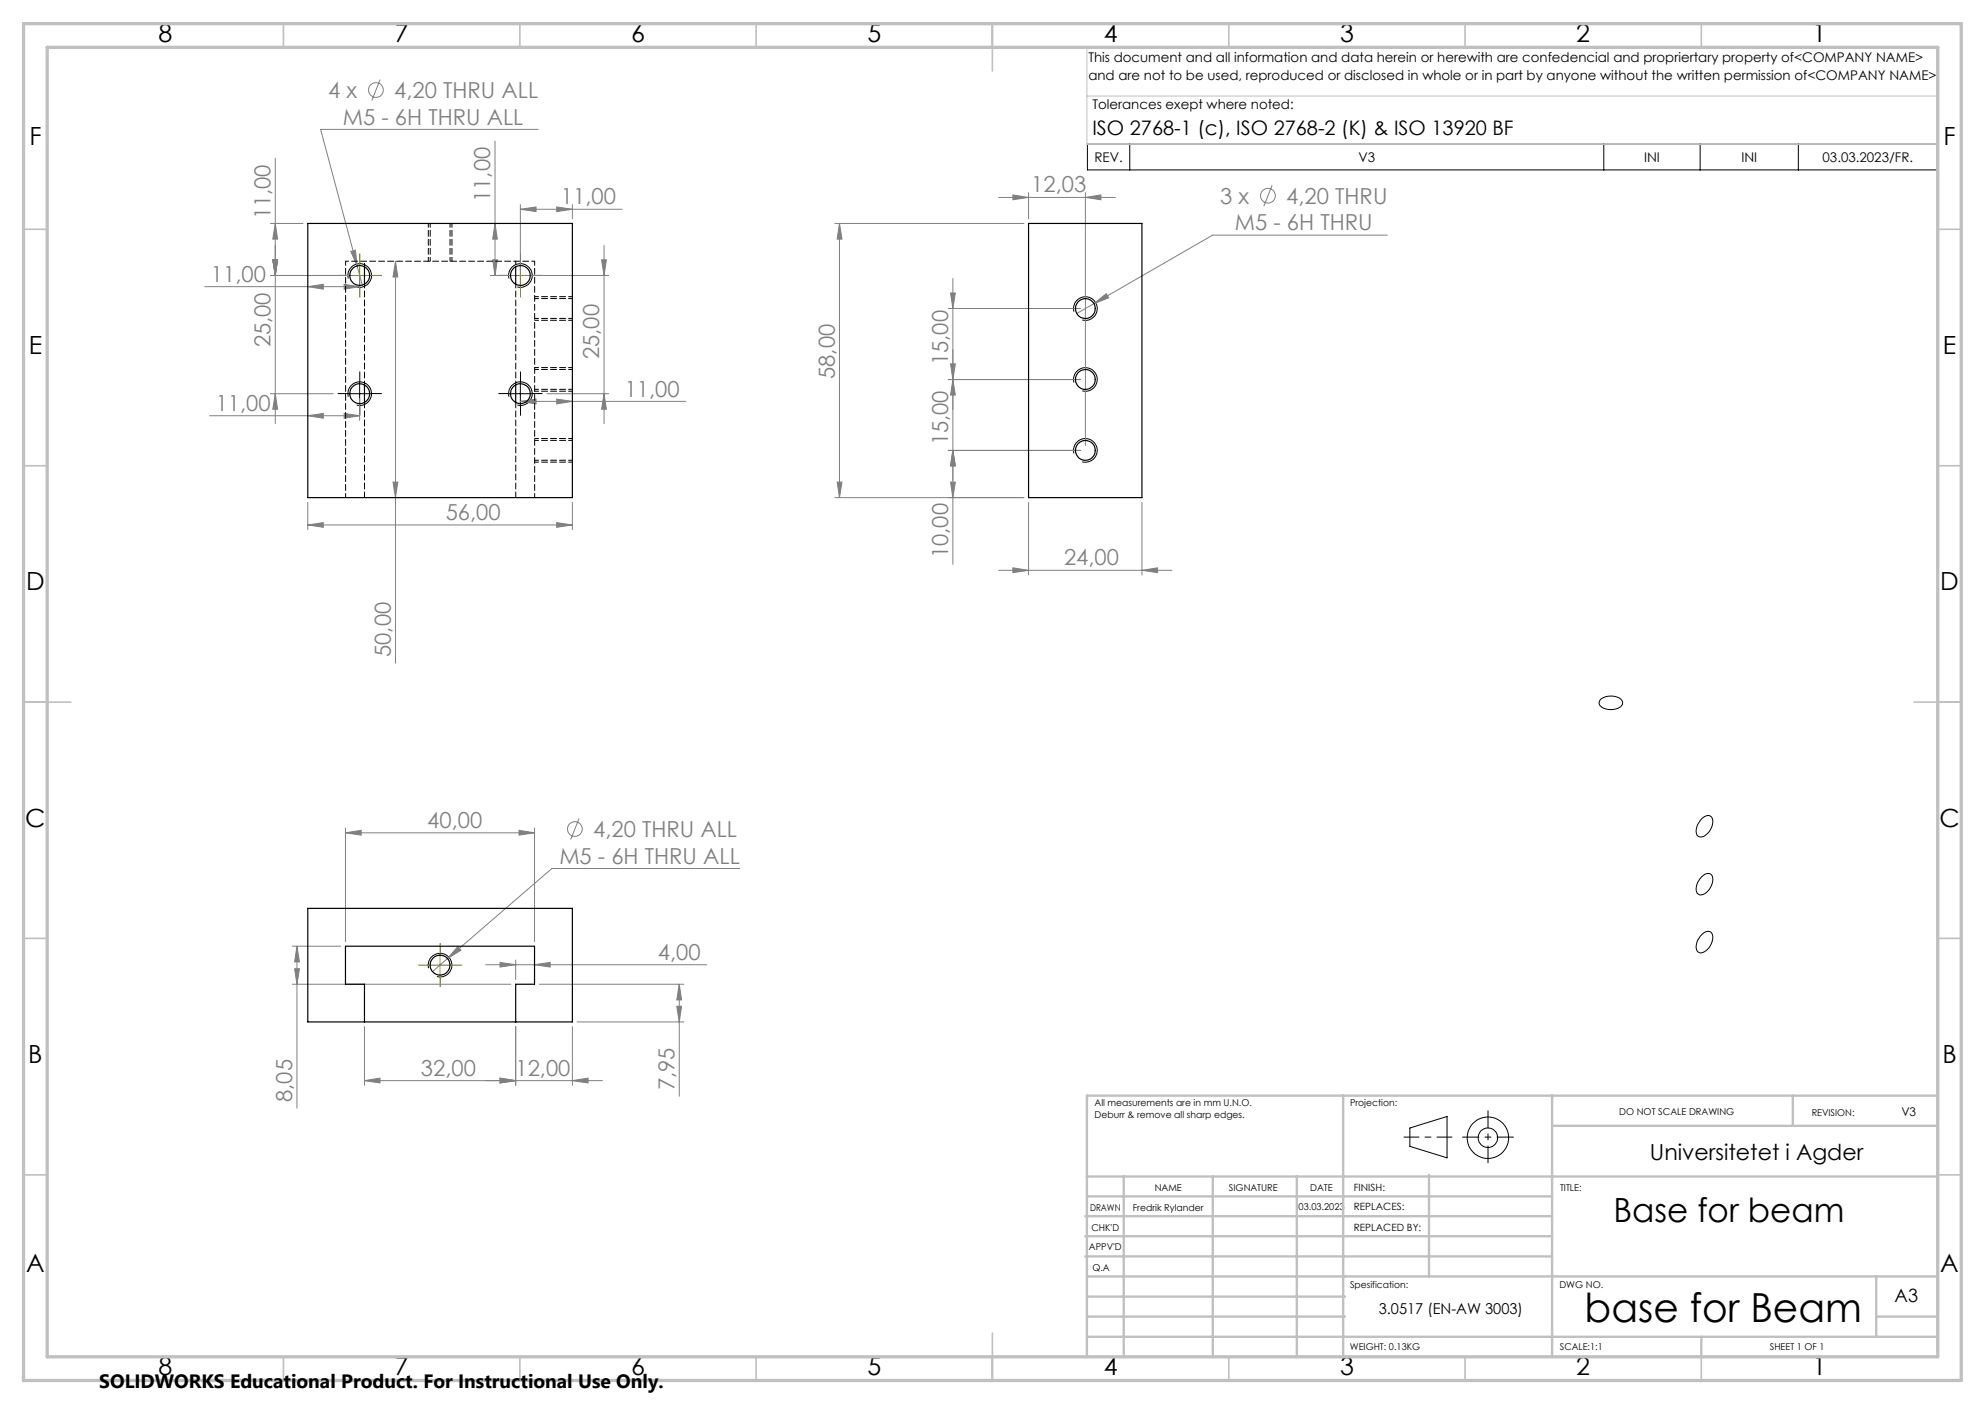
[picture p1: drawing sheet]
<svg xmlns="http://www.w3.org/2000/svg" width="420mm" height="297mm" viewBox="0 0 420 297" stroke-linecap="round" stroke-linejoin="round" font-family="sans-serif">
<g fill="none" stroke="#808080" stroke-width=".21">
<path d="M80.4 16.8l-1.7 4.5M58.2 33.5v56.1M104.7 29.8v28.5M113.9 27.4h-46.1l7.8 28.9M269.2 39.2l-1.8 4.4M57.2 58.3h17.9M57.2 47.3h6.9M57.7 55h1l-.5 3.3zM58.2 47.3l.5 3.3h-1zM74.2 53.2l1-.3 .4 3.4zM75.6 56.3l1.1 4M76.1 59.3v2.4"/>
<path d="M83.7 55.3l.5 3.3h-1.1zM83.7 55.3v85M103.8 58.3h5.3M104.2 55h1l-.5 3.3zM104.7 47.3l.5 3.3h-1zM110.1 44.3l3.3-.5v1zM110.1 43.3v14M110.1 44.3h21.5M111.1 58.3h17.7M117.8 43.8l3.3 .5-3.3 .5zM121.1 43.3v3M127.3 55h1l-.5 3.3z"/>
<path d="M127.8 51.9v37.7M176.6 47.3h40M177.6 47.3l.6 3.3h-1.1zM177.6 47.3v58M201.6 58.9v60.5M211.3 41.8h24.7M214.3 41.2l3.3 .6-3.3 .5zM217.6 40.7v5.6M229.7 41.8l3.2-.6v1.1zM229.7 40.7v53.6M293.5 49.7h-36.9l-28.8 16.6M43.3 60.6h32.8"/>
<path d="M65.1 60.6l3.3-.5v1.1zM72.8 60.1l3.3 .5-3.3 .6zM200.6 65.3h28M201.1 62h1l-.5 3.3zM201.1 77h1l-.5 3.3zM231.5 64.2l2.6-2.1 .5 .9zM44.3 87.9h31.8M57.2 83.3h13.3M58.2 83.3l.5 3.3h-1zM65.1 87.9l3.3-.4v1zM72.8 87.5l3.3 .4-3.3 .6zM76.1 84.3v4.6"/>
<path d="M110.1 84.9l3.3-.5v1zM110.1 84.9h35M115.7 83.3h13.1M117.8 84.4l3.3 .5-3.3 .5zM127.8 83.3l.5 3.3h-1zM200.6 80.3h28M201.6 80.3l.5 3.3h-1zM201.6 95.3l.5 3.3h-1zM228.6 95.3h-28M65.1 111.1l3.3-.5v.9zM65.1 106.3v5.7M65.1 111.1h56"/>
<path d="M83.1 102h1.1l-.5 3.3zM117.8 110.6l3.3 .5-3.3 .4zM121.1 106.3v5.7M176.6 105.3h40M177.1 102h1.1l-.6 3.3zM201.1 102h1l-.5 3.3zM217.6 106.3v15.3M241.6 106.3v15.3M211.3 120.6h36.7M214.3 120.1l3.3 .5-3.3 .5zM241.6 120.6l3.3-.5v1zM73.1 176.2l3.3-.6v1.1z"/>
<path d="M73.1 175.2v24M73.1 176.2h40M109.8 175.6l3.3 .6-3.3 .5zM113.1 175.2v24M122.5 173.1l-1.7 4.5M156.5 183.7h-39.7l-25.3 21.8M61.8 208.2h46.3M61.8 200.2h10.3M62.3 204.9h1.1l-.6 3.3zM62.8 200.2l.6 3.3h-1.1zM62.8 200.2v34.2M77.1 217.2v12.4"/>
<path d="M96.9 200.2l.6 .8-2.8 1.8zM102.8 204.1h46.7M105.8 203.6l3.3 .5-3.3 .5zM109.1 217.2v12.4M109.1 203.1v4.1M113.1 204.1l3.3-.5v1zM114.1 208.2h30.6M121.1 217.2v12.4M122.1 216.2h22.6M143.2 212.9h1l-.5 3.3zM143.7 208.2l.5 3.3h-1zM143.7 208.2v23.7"/>
<path d="M77.1 228.6l3.3-.5v1zM77.1 228.6h50.4M105.8 228.1l3.3 .5-3.3 .5zM121.1 228.6l3.3-.5v1z"/>
<circle cx="79.6" cy="19" r="1.55"/>
<circle cx="268.3" cy="41.4" r="1.55"/>
<circle cx="121.6" cy="175.4" r="1.56"/>
</g>
<g fill="none" stroke="#000" stroke-width=".21">
<path d="M230.1 30.5h179.8v5.4h-179.8zM239 30.5v5.4M339.3 30.5v5.4M359.7 30.5v5.4M380.5 30.5v5.4M73.7 58.9a2.5 2.5 0 0 1 2.2-3.1 2.5 2.5 0 0 1 2.7 2.7 2.5 2.5 0 0 1-3.1 2.2M107.7 58.9a2.49 2.49 0 0 1 2.2-3.1 2.49 2.49 0 0 1 2.7 2.7 2.49 2.49 0 0 1-3.1 2.2M227.2 65.9a2.51 2.51 0 0 1 2.2-3.1 2.51 2.51 0 0 1 2.7 2.7 2.51 2.51 0 0 1-3.1 2.2M73.6 83.3h5M73.7 83.9a2.5 2.5 0 0 1 2.2-3.1 2.5 2.5 0 0 1 2.7 2.7 2.5 2.5 0 0 1-3.1 2.2M76.1 80.8v5M107.6 83.3h5"/>
<path d="M107.7 83.9a2.49 2.49 0 0 1 2.2-3.1 2.49 2.49 0 0 1 2.7 2.7 2.49 2.49 0 0 1-3.1 2.2M110.1 80.8v5M227.2 95.9a2.5 2.5 0 0 1 2.2-3.1 2.5 2.5 0 0 1 2.7 2.7 2.5 2.5 0 0 1-3.1 2.2M227.2 80.9a2.5 2.5 0 0 1 2.2-3.1 2.5 2.5 0 0 1 2.7 2.7 2.5 2.5 0 0 1-3.1 2.2M338.8 147.8a3.5 3.5 0 0 1 4.4 .4 1.39 1.39 0 0 1-1.4 1.8 2.98 2.98 0 0 1-3.5-1.1l.1-.6zM360 173.2l.6-.4a1.11 1.11 0 0 1 1.4-.1 1.11 1.11 0 0 1 .4 1.3 3.3 3.3 0 0 1-2.7 3.1 1.5 1.5 0 0 1-.6-2.3zM360 197.8a1.28 1.28 0 0 1 1.2-.8 1.28 1.28 0 0 1 1.1 .8 3.3 3.3 0 0 1-2.6 3.8 1.55 1.55 0 0 1-.6-2.3zM360 185.5a1.3 1.3 0 0 1 1.2-.7 1.3 1.3 0 0 1 1.1 .7 3.4 3.4 0 0 1-2.6 3.8 1.55 1.55 0 0 1-.6-2.3zM90.7 204.8a2.5 2.5 0 0 1 2.2-3.1 2.5 2.5 0 0 1 2.7 2.7 2.5 2.5 0 0 1-3.1 2.2M298.3 238.6l7.9-2.4v8.7l-7.9-2.4z"/>
<circle cx="314.8" cy="240.7" r="2.07"/>
<circle cx="314.8" cy="240.7" r="4.4"/>
</g>
<path d="M73.6 58.3h-2.1M76.1 55.8v-2.1M78.6 58.3h2.1M107.6 58.3h-2.1M110.1 55.8v-2.1M112.6 58.3h2.1M76.1 60.8v2.1M110.1 60.8v2.1M90.6 204.1h-2.1M93.1 201.6v-2.1M93.1 206.6v2.1M95.6 204.1h2.1" fill="none" stroke="#808000" stroke-width=".21" stroke-dasharray="15.2 1.3 1.3 1.3"/>
<path d="M73.6 58.3h5M76.1 55.8v5M107.6 58.3h5M110.1 55.8v5M90.6 204.1h5M93.1 201.7v5" fill="none" stroke="#808000" stroke-width=".21"/>
<path d="M90.6 47.3v8M95.6 55.3v-8M113.1 67.8h8M121.1 77.8h-8M121.1 62.8h-8M113.1 97.8h8M113.1 82.8h8M121.1 92.8h-8" fill="none" stroke="#000" stroke-width=".21" stroke-dasharray="1.3 .6" stroke-dashoffset=".4"/>
<path d="M73.6 83.3h-2.1M76.1 80.8v-2.1M76.1 85.8v2.1M78.6 83.3h2.1M107.6 83.3h-2.1M110.1 80.8v-2.1M110.1 85.8v2.1M112.6 83.3h2.1" fill="none" stroke="#000" stroke-width=".21" stroke-dasharray="15.2 1.3 1.3 1.3"/>
<path d="M297.1 240.5h10.1" fill="none" stroke="#000" stroke-width=".21" stroke-dasharray="15.2 1.3 1.3 1.3" stroke-dashoffset="12.1"/>
<path d="M314.8 235v11" fill="none" stroke="#000" stroke-width=".21" stroke-dasharray="15.2 1.3 1.3 1.3" stroke-dashoffset="11.6"/>
<path d="M309.5 240.5h10.7" fill="none" stroke="#000" stroke-width=".21" stroke-dasharray="15.2 1.3 1.3 1.3" stroke-dashoffset="11.8"/>
<path d="M230 10v20.6h180M230.5 10h179.5v33M230 20.3h180" fill="none" stroke="#c0c0c0" stroke-width=".21"/>
<g fill="none" stroke="#c0c0c0" stroke-width=".35">
<path d="M60 5v5M110 5v5M160 5v5M210 5v10M260 5v5M310 5v5M360 5v5M5 48.5h5M410 48.5h5M5 98.5h5M410 98.5h5M5 148.5h10"/>
<path d="M405 148.5h10M5 198.5h5M410 198.5h5M5 248.5h5M410 248.5h5M60 287v5M110 287v5M160 287v5M210 282v10M260 287v5M310 287v5M360 287v5"/>
</g>
<g fill="none" stroke="#c0c0c0" stroke-width=".5">
<path d="M284.2 231.8v55.2M328.4 231.8v55.2M328.8 238.2h81.2M379.3 231.8v6.4M410 231.8h-180v55.2M229.6 257.3h98.8M230 248.9h179.6M230 253.1h98.4M237.8 248.8v38.2M256.6 248.9v38.2M274.4 248.8v38.2M302.4 248.5v21.5"/>
<path d="M229.6 265.8h98.8M229.6 261.5h98.8M230 278.5h54.6M230 274.3h54.6M230 270h180M397 278.5h13M397 270v12.8M230 282.8h180M360 282.8v4.2"/>
</g>
<path d="M5 5h410v287h-410zM10 10h400v277h-400z" fill="none" stroke="#c0c0c0" stroke-width=".7"/>
<g fill="#808080">
<path d="M109.8 175.6l3.3 .6-3.3 .5zM73.1 176.2l3.3-.6v1.1z"/>
<path d="M72.8 60.1l3.3 .5-3.3 .6zM65.1 60.6l3.3-.5v1.1zM105.8 228.1l3.3 .5-3.3 .5zM77.1 228.6l3.3-.5v1zM229.7 41.8l3.2-.6v1.1zM214.3 41.2l3.3 .6-3.3 .5z"/>
<path d="M110.1 44.3l3.3-.5v1zM117.8 43.8l3.3 .5-3.3 .5zM65.1 87.9l3.3-.4v1zM72.8 87.5l3.3 .4-3.3 .6zM110.1 84.9l3.3-.5v1zM117.8 84.4l3.3 .5-3.3 .5zM74.2 53.2l1.4 3.1-.4-3.4zM105.8 228.1l3.3 .5-3.3 .5zM121.1 228.6l3.3-.5v1zM105.8 203.6l3.3 .5-3.3 .5zM113.1 204.1l3.3-.5v1zM96.9 200.2l-2.2 2.6 2.8-1.8zM231.5 64.2l3.1-1.2-.5-.9z"/>
<path d="M65.1 111.1l3.3-.5v.9zM117.8 110.6l3.3 .5-3.3 .4z"/>
<path d="M214.3 120.1l3.3 .5-3.3 .5zM241.6 120.6l3.3-.5v1z"/>
<path d="M57.7 55h1l-.5 3.3zM58.2 47.3l.5 3.3h-1zM104.2 55h1l-.5 3.3zM104.7 47.3l.5 3.3h-1zM58.2 83.3l.5 3.3h-1zM57.7 55h1l-.5 3.3zM127.8 83.3l.5 3.3h-1zM127.3 55h1l-.5 3.3zM201.6 95.3l.5 3.3h-1zM201.1 77h1l-.5 3.3z"/>
<path d="M201.1 102h1l-.5 3.3zM201.6 95.3l.5 3.3h-1z"/>
<path d="M83.7 55.3l.5 3.3h-1.1zM83.1 102h1.1l-.5 3.3zM143.7 208.2l.5 3.3h-1zM143.2 212.9h1l-.5 3.3zM62.8 200.2l.6 3.3h-1.1zM62.3 204.9h1.1l-.6 3.3zM177.6 47.3l.6 3.3h-1.1zM177.1 102h1.1l-.6 3.3zM201.1 62h1l-.5 3.3zM201.6 80.3l.5 3.3h-1z"/>
</g>
<g fill="none" stroke="#000" stroke-width=".25">
<path d="M65.1 47.3h56v58h-56zM77.1 56.4v3.7M109.1 56.4v3.7M217.6 47.3h24v58h-24zM77.1 81.4v3.7M109.1 81.4v3.7M65.1 192.2h56v24h-56zM77.1 216.2v-8h-4v-8h40v8h-4v8"/>
<circle cx="76.1" cy="58.3" r="2.1"/>
<circle cx="110.1" cy="58.3" r="2.1"/>
<circle cx="229.6" cy="65.3" r="2.1"/>
<circle cx="76.1" cy="83.3" r="2.1"/>
<circle cx="110.1" cy="83.3" r="2.1"/>
<circle cx="229.6" cy="95.3" r="2.1"/>
<circle cx="229.6" cy="80.3" r="2.1"/>
<circle cx="93.1" cy="204.2" r="2.1"/>
</g>
<path d="M77.1 56.4v-1.1M109.1 55.3v1.1M113.1 55.3h-40" fill="none" stroke="#000" stroke-width=".21" stroke-dasharray="1.3 .6" stroke-dashoffset=".6"/>
<path d="M73.1 55.3v50M91 47.3v8M95.2 55.3v-8M113.1 67.4h8M121.1 63.2h-8M121.1 78.2h-8M113.1 97.4h8M113.1 82.4h8M121.1 93.2h-8M113.1 105.3v-50" fill="none" stroke="#000" stroke-width=".21" stroke-dasharray="1.3 .6" stroke-dashoffset=".4"/>
<path d="M109.1 60.1v21.3M77.1 81.4v-21.3" fill="none" stroke="#000" stroke-width=".21" stroke-dasharray="1.3 .6" stroke-dashoffset=".5"/>
<path d="M109.1 85.1v20.2M77.1 105.3v-20.2" fill="none" stroke="#000" stroke-width=".21" stroke-dasharray="1.3 .6" stroke-dashoffset=".1"/>
<text font-size="8.5" x="335.3" y="279.7">base for Beam</text>
<text font-size="7.1" x="341.4" y="258.5">Base for beam</text>
<g font-size="5.3">
<text x="33.5" y="8.9">8</text>
<text x="83.5" y="8.9">7</text>
<text x="133.5" y="8.9">6</text>
<text x="183.5" y="8.9">5</text>
<text x="233.5" y="8.9">4</text>
<text x="283.5" y="8.9">3</text>
<text x="333.5" y="8.9">2</text>
<text x="383.5" y="8.9">1</text>
<text x="6.2" y="30.7">F</text>
<text x="411.2" y="30.7">F</text>
<text x="6.1" y="74.9">E</text>
<text x="411.1" y="74.9">E</text>
<text x="5.5" y="124.9">D</text>
<text x="410.5" y="124.9">D</text>
<text x="5.3" y="174.9">C</text>
<text x="410.3" y="174.9">C</text>
<text x="6" y="224.9">B</text>
<text x="411" y="224.9">B</text>
<text x="5.5" y="269.2">A</text>
<text x="410.5" y="269.2">A</text>
<text x="33.5" y="290.9">8</text>
<text x="83.5" y="290.9">7</text>
<text x="133.5" y="290.9">6</text>
<text x="183.5" y="290.9">5</text>
<text x="233.5" y="290.9">4</text>
<text x="283.5" y="290.9">3</text>
<text x="333.5" y="290.9">2</text>
<text x="383.5" y="290.9">1</text>
</g>
<g font-size="4.7" fill="#808080">
<text x="69.4" y="20.7">4 x</text>
<text x="83.4" y="20.7">4,20 THRU ALL</text>
<text x="72.6" y="26.4">M5 - 6H THRU ALL</text>
<text x="218.2" y="40.7">12,03</text>
<text x="57.2" y="46.4" transform="rotate(-90 57.2 46.4)">11,00</text>
<text x="103.7" y="42.7" transform="rotate(-90 103.7 42.7)">11,00</text>
<text x="118.7" y="43.2">11,00</text>
<text x="258.2" y="43.1">3 x</text>
<text x="272.2" y="43.1">4,20 THRU</text>
<text x="261.3" y="48.7">M5 - 6H THRU</text>
<text x="44.6" y="59.6">11,00</text>
<text x="57.2" y="73.5" transform="rotate(-90 57.2 73.5)">25,00</text>
<text x="126.8" y="76" transform="rotate(-90 126.8 76)">25,00</text>
<text x="200.6" y="77.2" transform="rotate(-90 200.6 77.2)">15,00</text>
<text x="132.2" y="83.9">11,00</text>
<text x="176.6" y="80.2" transform="rotate(-90 176.6 80.2)">58,00</text>
<text x="45.6" y="86.9">11,00</text>
<text x="200.6" y="94.2" transform="rotate(-90 200.6 94.2)">15,00</text>
<text x="94.3" y="110">56,00</text>
<text x="200.6" y="118.1" transform="rotate(-90 200.6 118.1)">10,00</text>
<text x="225.1" y="119.6">24,00</text>
<text x="82.7" y="139" transform="rotate(-90 82.7 139)">50,00</text>
<text x="90.4" y="175.1">40,00</text>
<text x="125.5" y="177.1">4,20 THRU ALL</text>
<text x="118.4" y="182.7">M5 - 6H THRU ALL</text>
<text x="139.2" y="203">4,00</text>
<text x="89.1" y="227.6">32,00</text>
<text x="109.1" y="227.6">12,00</text>
<text x="61.8" y="233.1" transform="rotate(-90 61.8 233.1)">8,05</text>
<text x="142.7" y="230.6" transform="rotate(-90 142.7 230.6)">7,95</text>
</g>
<text font-size="4.7" x="349.1" y="245.3">Universitetet i Agder</text>
<text font-size="4.2" x="231.1" y="28.5">ISO 2768-1 (c), ISO 2768-2 (K) &amp; ISO 13920 BF</text>
<text font-size="4.1" x="21" y="293.7">SOLIDWORKS Educational Product. For Instructional Use Only.</text>
<text font-size="3.9" x="400.9" y="275.5">A3</text>
<text font-size="3.2" x="291.7" y="277.9">3.0517 (EN-AW 3003)</text>
<g font-size="2.8">
<text x="230.3" y="13.1">This document and all information and data herein or herewith are confedencial and propriertary property of&lt;COMPANY NAME&gt;</text>
<text x="230.3" y="16.9">and are not to be used, reproduced or disclosed in whole or in part by anyone without the written permission of&lt;COMPANY NAME&gt;</text>
<text x="231.1" y="23.1">Tolerances exept where noted:</text>
<text x="231.6" y="34.3">REV.</text>
<text x="287.4" y="34.3">V3</text>
<text x="347.9" y="34.3">INI</text>
<text x="368.5" y="34.3">INI</text>
<text x="385.6" y="34.3">03.03.2023/FR.</text>
</g>
<text font-size="2.5" x="402.3" y="236.1">V3</text>
<g font-size="2.1">
<text x="286.4" y="251.9">FINISH:</text>
<text x="286.5" y="256">REPLACES:</text>
<text x="286.5" y="260.4">REPLACED BY:</text>
</g>
<g font-size="2">
<text x="231.6" y="234">All measurements are in mm U.N.O.</text>
<text x="285.6" y="234">Projection:</text>
<text x="231.6" y="236.5">Deburr &amp; remove all sharp edges.</text>
<text x="342.6" y="236">DO NOT SCALE DRAWING</text>
<text x="383.3" y="236.2">REVISION:</text>
<text x="244.3" y="252">NAME</text>
<text x="260" y="251.9">SIGNATURE</text>
<text x="277.2" y="251.9">DATE</text>
<text x="330.1" y="251.9">TITLE:</text>
<text x="230.6" y="256.1">DRAWN</text>
<text x="239.7" y="256.1">Fredrik Rylander</text>
<text x="274.8" y="255.9">03.03.2023</text>
<text x="230.9" y="260.3">CHK'D</text>
<text x="230.4" y="264.4">APPV'D</text>
<text x="231.1" y="268.8">Q.A</text>
<text x="285.6" y="272.5">Spesification:</text>
<text x="330" y="272.5">DWG NO.</text>
<text x="285.6" y="285.5">WEIGHT: 0.13KG</text>
<text x="330.1" y="285.6">SCALE:1:1</text>
<text x="374.5" y="285.6">SHEET 1 OF 1</text>
</g>
</svg>
